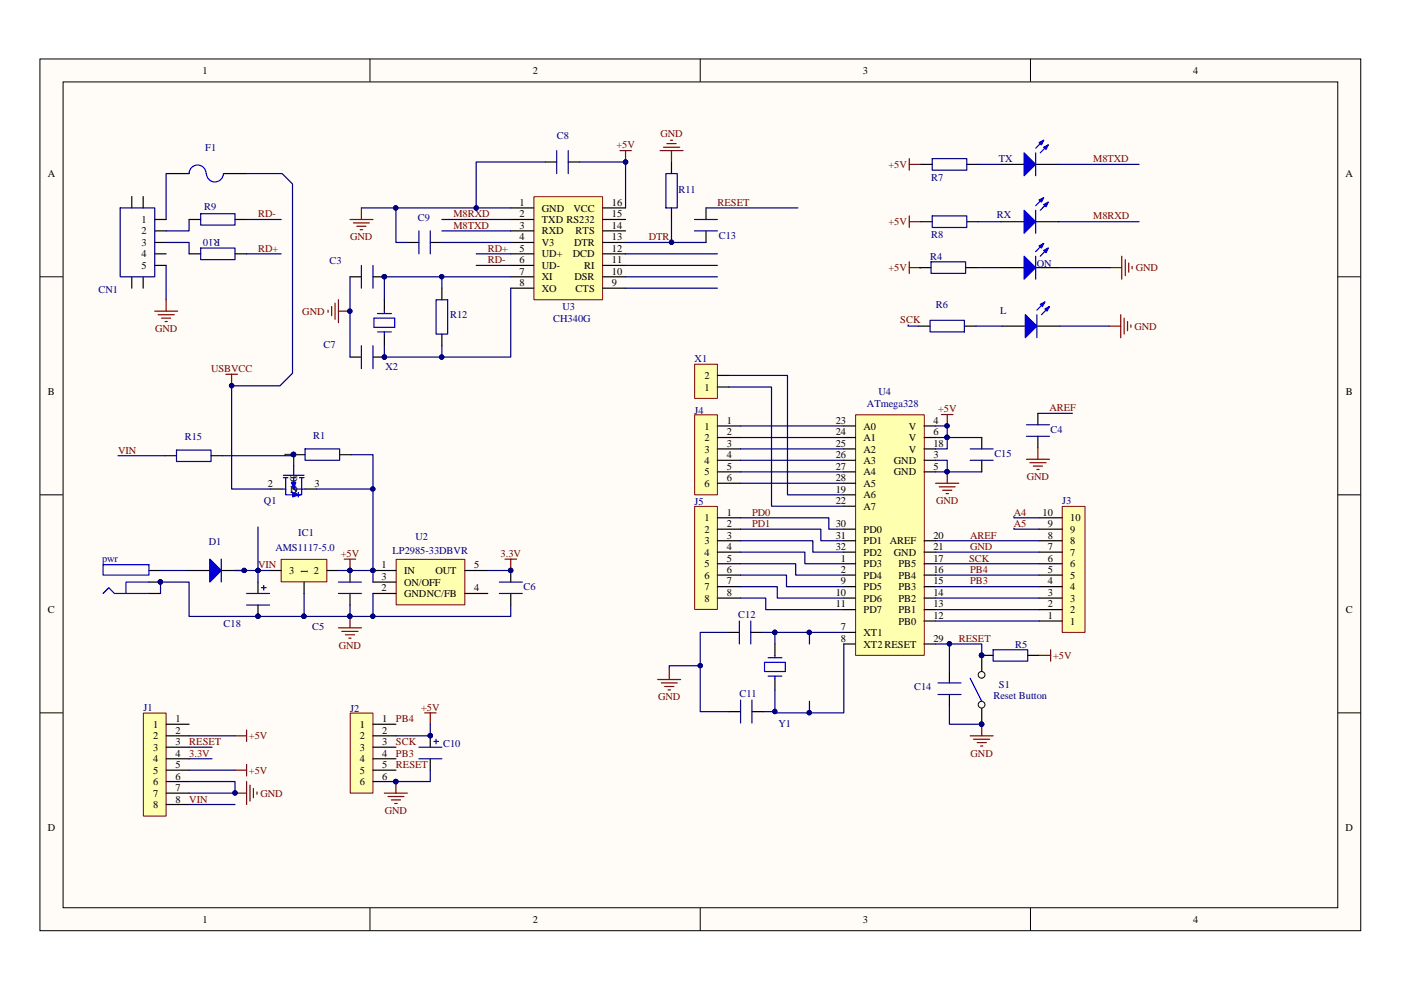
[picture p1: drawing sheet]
<svg xmlns="http://www.w3.org/2000/svg" width="297mm" height="210mm" viewBox="0 0 297 210" stroke-linecap="round" stroke-linejoin="round" font-family="sans-serif">
<path d="M8.5 12.5h280v184.8h-280z" fill="#fffcf8"/>
<path d="M8.5 12.5h280v184.8h-280z" fill="none" stroke="#000" stroke-width=".21"/>
<path d="M13.4 17.4h270.2v175.1h-270.2z" fill="#fffcf8"/>
<g fill="none" stroke="#000" stroke-width=".21">
<path d="M13.4 17.4h270.2v175.1h-270.2zM78.4 12.5v4.8M148.5 12.5v4.8M218.5 12.5v4.8M8.5 58.7h4.8M283.6 58.7h4.9M8.5 104.9h4.8M283.6 104.9h4.9M8.5 151.1h4.8M283.6 151.1h4.9M78.4 192.5v4.9M148.5 192.5v4.9"/>
<path d="M218.5 192.5v4.9"/>
</g>
<path d="M35.3 36.8h4.8M47.4 36.8h4.9M27.9 41.7v2.4M27.9 58.7v2.4M30.4 41.7v2.4M30.4 58.7v2.4M32.8 46.5h2.4M32.8 49h2.4M32.8 51.4h2.4M32.8 53.8h2.4M32.8 56.3h2.4" fill="none" stroke="#000" stroke-width=".25"/>
<path d="M25.5 44.1h7.3v14.6h-7.3z" fill="none" stroke="#0c0087" stroke-width=".25"/>
<path d="M40.1 36.8a1.8 1.8 0 0 1 1.8-1.8 1.8 1.8 0 0 1 1.8 1.8M43.8 36.8a1.8 1.8 0 0 0 1.8 1.8 1.8 1.8 0 0 0 1.8-1.8" fill="none" stroke="#00f" stroke-width=".25"/>
<path d="M32.8 66h4.9M33.5 66.7h3.5M34.2 67.5h2M35 68.2h.5M35.2 63.6v2.4" fill="none" stroke="#800000" stroke-width=".25"/>
<path d="M113.2 41.8h14.6v21.8h-14.6z" fill="#ffffb0"/>
<path d="M113.2 41.7h14.6v21.9h-14.6z" fill="none" stroke="#800000" stroke-width=".21"/>
<g fill="none" stroke="#000" stroke-width=".25">
<path d="M115.6 34.3h2.4M120.5 34.3h2.4M74.2 58.7h2.4M79.1 58.7h2.4M86.4 51.4h2.4M91.2 51.4h2.5M108.3 44.1h4.9M108.3 46.5h4.9M108.3 49h4.9M108.3 51.4h4.9M108.3 53.8h4.9M108.3 56.3h4.9"/>
<path d="M108.3 58.7h4.9M127.8 44.1h4.8M127.8 46.5h4.8M127.8 49h4.8M127.8 51.4h4.8M127.8 53.8h4.8M127.8 56.3h4.8M127.8 58.7h4.8M149.7 44.1v2.4M149.7 49v2.4M212.3 47h4.8M219.6 47h4.9"/>
<path d="M74.2 75.7h2.4M79.1 75.7h2.4M81.5 63.6v2.4M81.5 70.8v2.5M93.7 61.1v2.5M93.7 70.8v2.5M108.3 61.1h4.9M127.8 61.1h4.8"/>
</g>
<path d="M79.3 67.5h4.4v1.9h-4.4zM80.1 70.4h2.9M80.1 66.5h2.9M81.5 66v.5M81.5 70.4v.4" fill="none" stroke="#00f" stroke-width=".25"/>
<g fill="#000080" stroke="#000080" stroke-width=".21">
<circle cx="81.5" cy="75.7" r=".46"/>
<circle cx="81.5" cy="58.7" r=".46"/>
<circle cx="132.6" cy="34.3" r=".46"/>
</g>
<path d="M118 31.9v4.9M120.5 31.9v4.9M76.6 56.3v4.8M79.1 56.3v4.8M88.8 49v4.8M91.2 49v4.8M147.2 46.5h4.9M147.2 49h4.9M76.6 73.3v4.9M79.1 73.3v4.9M92.5 63.6h2.4v7.2h-2.4z" fill="none" stroke="#0c0087" stroke-width=".25"/>
<path d="M131.4 31.9h2.5M132.6 31.9v2.4M140 31.9h4.8M140.7 31.2h3.4M141.4 30.5h1.9M142.2 29.7h.4M142.4 31.9v2.4M74.2 46.5h4.9M74.9 47.3h3.4M75.6 48h2M76.4 48.7h.5M76.6 44.1v2.4" fill="none" stroke="#800000" stroke-width=".25"/>
<path d="M217.1 44.6l2.5 2.4-2.5 2.5z" fill="#00f"/>
<path d="M217.1 44.6l2.5 2.4-2.5 2.5zM221.3 41.9l-1.7 1.7M222.2 42.9l-1.6 1.7" fill="none" stroke="#00f" stroke-width=".25"/>
<path d="M221.3 43.4l.9-.5-.4 .9z" fill="#00f"/>
<path d="M221.3 43.4l.9-.5-.4 .9z" fill="none" stroke="#00f" stroke-width=".25"/>
<path d="M220.3 42.4l1-.5-.5 1z" fill="#00f"/>
<path d="M219.6 44.6v4.9M220.3 42.4l1-.5-.5 1z" fill="none" stroke="#00f" stroke-width=".25"/>
<path d="M192.8 33.6v2.5M192.8 34.9h2.4" fill="none" stroke="#800000" stroke-width=".25"/>
<path d="M212.3 34.9h4.8M219.6 34.9h4.9" fill="none" stroke="#000" stroke-width=".25"/>
<path d="M217.1 32.4l2.5 2.5-2.5 2.4z" fill="#00f"/>
<path d="M217.1 32.4l2.5 2.5-2.5 2.4zM221.3 29.7l-1.7 1.7M222.2 30.7l-1.6 1.7" fill="none" stroke="#00f" stroke-width=".25"/>
<path d="M221.3 31.2l.9-.5-.4 1z" fill="#00f"/>
<path d="M221.3 31.2l.9-.5-.4 1z" fill="none" stroke="#00f" stroke-width=".25"/>
<path d="M220.3 30.2l1-.5-.5 1z" fill="#00f"/>
<path d="M219.6 32.4v4.9M220.3 30.2l1-.5-.5 1zM62.3 98.8v2M60.1 100.8h4.4M60.1 101.3h.9M60.6 101.3v2.4M61.8 101.3h.9M62.3 101.3v2.4h2.4M63.5 101.3h1M64 101.3v2.4" fill="none" stroke="#00f" stroke-width=".25"/>
<path d="M192.8 45.8v2.4M192.8 47h2.4" fill="none" stroke="#800000" stroke-width=".25"/>
<path d="M62.3 96.4v2.4M57.4 103.7h2.4M64.7 103.7h2.4" fill="none" stroke="#000" stroke-width=".25"/>
<circle cx="62.2" cy="96.4" r=".46" fill="#000080" stroke="#000080" stroke-width=".21"/>
<path d="M61.8 102.2h.9l-.4 1.5z" fill="#00f"/>
<path d="M61.8 102.2h.9l-.4 1.5z" fill="none" stroke="#00f" stroke-width=".21"/>
<path d="M59.8 103.7h.8" fill="none" stroke="#00f" stroke-width=".25"/>
<path d="M62 104.4l1.5 .5-1.5 .5z" fill="#00f"/>
<path d="M62 104.4l1.5 .5-1.5 .5z" fill="none" stroke="#00f" stroke-width=".21"/>
<path d="M60.6 103.7v1.2h1.7M63.2 104.4v1M63.2 104.9h.5M64 103.7v1.2h-.5" fill="none" stroke="#00f" stroke-width=".25"/>
<circle cx="62.2" cy="96.4" r=".46" fill="#000080" stroke="#000080" stroke-width=".21"/>
<path d="M84 118.6h14.6v9.6h-14.6z" fill="#ffffb0"/>
<path d="M84 118.6h14.6v9.6h-14.6z" fill="none" stroke="#800000" stroke-width=".21"/>
<path d="M39.6 121h4.9M46.9 121h4.9M79.1 121h4.8M79.1 125.8h4.8M79.1 123.4h4.8M98.6 121h4.8M98.6 125.8h4.8M108.3 121v2.4M108.3 125.8v2.5" fill="none" stroke="#000" stroke-width=".25"/>
<g fill="#000080" stroke="#000080" stroke-width=".21">
<circle cx="79" cy="120.9" r=".46"/>
<circle cx="108.3" cy="120.9" r=".45"/>
<circle cx="51.8" cy="120.9" r=".46"/>
</g>
<path d="M105.9 125.8h4.8M105.9 123.4h4.8" fill="none" stroke="#0c0087" stroke-width=".25"/>
<path d="M44.5 118.5l2.4 2.5-2.4 2.4z" fill="#00f"/>
<path d="M44.5 118.5l2.4 2.5-2.4 2.4zM46.9 118.5v4.9" fill="none" stroke="#00f" stroke-width=".25"/>
<g fill="#000080" stroke="#000080" stroke-width=".21">
<circle cx="51.8" cy="120.9" r=".46"/>
<circle cx="74.2" cy="130.7" r=".46"/>
</g>
<path d="M71.8 133.1h4.8M72.5 133.9h3.4M73.2 134.6h2M74 135.3h.4M74.2 130.7v2.4" fill="none" stroke="#800000" stroke-width=".25"/>
<path d="M59.6 118.6h9.7v4.8h-9.7z" fill="#ffffb0"/>
<path d="M59.6 118.6h9.7v4.8h-9.7z" fill="none" stroke="#800000" stroke-width=".21"/>
<path d="M212.5 69.1h4.9M219.8 69.1h4.9M54.7 123.4v2.4M54.7 128.3v2.4M57.1 121h2.5M64.5 123.4v2.4M69.3 121h2.5M74.2 121v2.4M74.2 125.8v2.5" fill="none" stroke="#000" stroke-width=".25"/>
<g fill="#000080" stroke="#000080" stroke-width=".21">
<circle cx="54.7" cy="120.9" r=".46"/>
<circle cx="74.2" cy="120.9" r=".46"/>
<circle cx="54.7" cy="130.7" r=".46"/>
<circle cx="49.1" cy="81.8" r=".46"/>
<circle cx="108.3" cy="120.9" r=".45"/>
</g>
<path d="M47.9 79.3h2.4M49.1 79.3v2.5M73 118.5h2.4M74.2 118.5v2.5M107.1 118.5h2.4M108.3 118.5v2.5" fill="none" stroke="#800000" stroke-width=".25"/>
<path d="M52.3 125.8h4.8M52.3 128.3h4.8M71.8 125.8h4.8M71.8 123.4h4.8" fill="none" stroke="#0c0087" stroke-width=".25"/>
<path d="M55.5 124.6h.9M55.9 124.1v1" fill="none" stroke="#00f" stroke-width=".25"/>
<path d="M217.4 66.7l2.4 2.4-2.4 2.5z" fill="#00f"/>
<path d="M217.4 66.7l2.4 2.4-2.4 2.5zM221.5 64l-1.7 1.8M222.5 65l-1.7 1.7" fill="none" stroke="#00f" stroke-width=".25"/>
<path d="M221.5 65.5l1-.5-.5 1z" fill="#00f"/>
<path d="M221.5 65.5l1-.5-.5 1z" fill="none" stroke="#00f" stroke-width=".25"/>
<path d="M220.6 64.5l.9-.5-.5 1z" fill="#00f"/>
<path d="M219.8 66.7v4.9M220.6 64.5l.9-.5-.5 1z" fill="none" stroke="#00f" stroke-width=".25"/>
<path d="M235.2 69.1h2.4M237.6 66.7v4.9M238.3 67.5v3.3M239.1 68.2v1.9M239.8 68.9v.5" fill="none" stroke="#800000" stroke-width=".25"/>
<path d="M212.3 56.7h4.8M219.6 56.7h4.9" fill="none" stroke="#000" stroke-width=".25"/>
<path d="M217.1 54.3l2.5 2.4-2.5 2.5z" fill="#00f"/>
<path d="M217.1 54.3l2.5 2.4-2.5 2.5zM221.3 51.6l-1.7 1.8M222.2 52.6l-1.6 1.7" fill="none" stroke="#00f" stroke-width=".25"/>
<path d="M221.3 53.1l.9-.5-.4 1z" fill="#00f"/>
<path d="M221.3 53.1l.9-.5-.4 1z" fill="none" stroke="#00f" stroke-width=".25"/>
<path d="M220.3 52.1l1-.5-.5 1z" fill="#00f"/>
<path d="M219.6 54.3v4.9M220.3 52.1l1-.5-.5 1z" fill="none" stroke="#00f" stroke-width=".25"/>
<path d="M192.8 55.5v2.5M192.8 56.7h2.4M235.4 56.7h2.4M237.8 54.3v4.9M238.6 55v3.4M239.3 55.8v1.9M240 56.5v.5" fill="none" stroke="#800000" stroke-width=".25"/>
<path d="M195 56.7h2.4M204.7 56.7h2.5" fill="none" stroke="#000" stroke-width=".25"/>
<path d="M197.4 55.5h7.3v2.5h-7.3z" fill="none" stroke="#0c0087" stroke-width=".25"/>
<path d="M181.4 88h14.6v51h-14.6z" fill="#ffffb0"/>
<path d="M181.4 87.9h14.6v51.1h-14.6z" fill="none" stroke="#800000" stroke-width=".21"/>
<g fill="none" stroke="#000" stroke-width=".25">
<path d="M178.9 90.3h2.5M178.9 92.8h2.5M178.9 95.2h2.5M178.9 97.6h2.5M196 90.3h2.4M196 92.8h2.4M196 95.2h2.4M196 97.6h2.4M178.9 100h2.5M178.9 102.5h2.5M178.9 112.2h2.5M178.9 114.7h2.5"/>
<path d="M178.9 117.1h2.5M178.9 119.5h2.5M178.9 104.9h2.5M178.9 107.3h2.5M196 100h2.4M196 114.7h2.4M196 117.1h2.4M196 119.5h2.4M178.9 121.9h2.5M178.9 124.4h2.5M178.9 126.8h2.5M178.9 129.3h2.5"/>
<path d="M178.9 136.5h2.5M178.9 134.1h2.5M196 121.9h2.4M196 124.4h2.4M196 126.8h2.4M196 129.3h2.4M196 131.7h2.4M196 136.5h2.4"/>
</g>
<path d="M147.3 88h4.8v16.9h-4.8z" fill="#ffffb0"/>
<path d="M147.3 87.9h4.8v17h-4.8z" fill="none" stroke="#800000" stroke-width=".21"/>
<path d="M152.1 90.3h4.9M152.1 92.8h4.9M152.1 95.2h4.9M152.1 97.6h4.9M152.1 100h4.9M152.1 102.5h4.9" fill="none" stroke="#000" stroke-width=".25"/>
<path d="M147.3 107.4h4.8v21.8h-4.8z" fill="#ffffb0"/>
<path d="M147.3 107.4h4.8v21.8h-4.8z" fill="none" stroke="#800000" stroke-width=".21"/>
<path d="M152.1 109.8h4.9M152.1 112.2h4.9M152.1 114.7h4.9M152.1 117.1h4.9M152.1 119.5h4.9M152.1 121.9h4.9M152.1 124.4h4.9M152.1 126.8h4.9" fill="none" stroke="#000" stroke-width=".25"/>
<path d="M225.3 107.4h4.7v26.7h-4.7z" fill="#ffffb0"/>
<path d="M225.2 107.4h4.8v26.7h-4.8z" fill="none" stroke="#800000" stroke-width=".21"/>
<g fill="none" stroke="#000" stroke-width=".25">
<path d="M220.3 119.5h4.9M220.3 117.1h4.9M220.3 114.7h4.9M220.3 112.2h4.9M220.3 109.8h4.9M164.3 136.5v2.5M220.3 131.7h4.9M220.3 129.3h4.9M220.3 126.8h4.9M220.3 124.4h4.9M220.3 121.9h4.9M164.3 143.8v2.5"/>
<path d="M208.2 148.7v4.9"/>
</g>
<path d="M162.9 139.5h2.9M164.3 139v.5M162.1 140.4h4.4v2h-4.4zM162.9 143.4h2.9M164.3 143.4v.4" fill="none" stroke="#00f" stroke-width=".25"/>
<circle cx="208.1" cy="149.4" r=".72" fill="#fffcf8" stroke="#000" stroke-width=".21"/>
<circle cx="208.1" cy="153.6" r=".46" fill="#000080" stroke="#000080" stroke-width=".21"/>
<path d="M208.2 139v4.8" fill="none" stroke="#000" stroke-width=".25"/>
<circle cx="208.1" cy="143.1" r=".71" fill="#fffcf8" stroke="#000" stroke-width=".21"/>
<g fill="#000080" stroke="#000080" stroke-width=".21">
<circle cx="208.1" cy="139" r=".46"/>
<circle cx="208.1" cy="153.6" r=".46"/>
<circle cx="200.8" cy="100" r=".46"/>
<circle cx="200.8" cy="90.3" r=".46"/>
</g>
<path d="M205.7 143.8l2.5 4.9" fill="none" stroke="#00f" stroke-width=".25"/>
<g fill="none" stroke="#800000" stroke-width=".25">
<path d="M199.6 87.9h2.5M200.8 87.9v2.4M198.4 102.5h4.9M199.1 103.2h3.4M199.9 103.9h1.9M200.6 104.7h.5M200.8 100v2.5M220.3 139h2.5M222.8 137.8v2.4M49.8 156h2.5M52.3 154.8v2.4M205.7 156h4.9"/>
<path d="M206.4 156.7h3.4M207.2 157.5h1.9M207.9 158.2h.5M208.2 153.6v2.4M49.8 163.3h2.5M52.3 162.1v2.4"/>
</g>
<path d="M208.2 92.8v2.4M208.2 97.6v2.4" fill="none" stroke="#000" stroke-width=".25"/>
<path d="M205.7 97.6h4.9M205.7 95.2h4.9" fill="none" stroke="#0c0087" stroke-width=".25"/>
<path d="M30.4 151.2h4.8v21.8h-4.8z" fill="#ffffb0"/>
<path d="M30.4 151.2h4.8v21.8h-4.8z" fill="none" stroke="#800000" stroke-width=".21"/>
<path d="M220 87.6v2.5M220 92.5v2.4M35.2 153.6h4.9M35.2 156h4.9M35.2 158.4h4.9M35.2 160.9h4.9M35.2 163.3h4.9M35.2 165.7h4.9M35.2 168.2h4.9M35.2 170.6h4.9" fill="none" stroke="#000" stroke-width=".25"/>
<path d="M217.6 97.4h4.9M218.4 98.1h3.4M219.1 98.8h1.9M219.8 99.5h.5M220 94.9v2.5M49.8 168.2h2.5M52.3 165.7v4.9M53 166.5v3.4M53.7 167.2v1.9M54.5 167.9v.5" fill="none" stroke="#800000" stroke-width=".25"/>
<circle cx="49.8" cy="168.1" r=".46" fill="#000080" stroke="#000080" stroke-width=".21"/>
<path d="M217.6 92.5h4.9M217.6 90.1h4.9" fill="none" stroke="#0c0087" stroke-width=".25"/>
<path d="M74.3 151.2h4.8v17h-4.8z" fill="#ffffb0"/>
<path d="M74.3 151.2h4.8v17h-4.8z" fill="none" stroke="#800000" stroke-width=".21"/>
<g fill="none" stroke="#000" stroke-width=".25">
<path d="M142.4 34.3v2.5M195.2 34.9h2.5M205 34.9h2.4M40.1 53.8h2.4M40.1 46.5h2.4M49.8 53.8h2.5M49.8 46.5h2.5M142.4 44.1v2.4M195.2 47h2.5M205 47h2.4M194.7 69.1h2.5M204.5 69.1h2.4"/>
<path d="M79.1 153.6h4.8M79.1 156h4.8M79.1 158.4h4.8M91.2 156v2.4M79.1 160.9h4.8M79.1 163.3h4.8M79.1 165.7h4.8M91.2 160.9v2.4"/>
</g>
<g fill="#000080" stroke="#000080" stroke-width=".21">
<circle cx="83.9" cy="165.7" r=".46"/>
<circle cx="91.2" cy="156" r=".46"/>
<circle cx="74.2" cy="66" r=".46"/>
</g>
<path d="M69.6 65.8v.4M70.3 65v1.9M71 64.3v3.4M71.8 63.6v4.8M71.8 66h2.4M90 151.1h2.5M91.2 151.1v2.5M81.5 168.2h4.9M82.3 168.9h3.3M83 169.6h1.9M83.7 170.4h.5M83.9 165.7v2.5" fill="none" stroke="#800000" stroke-width=".25"/>
<path d="M141.2 36.8h2.4v7.3h-2.4zM197.7 33.6h7.3v2.5h-7.3zM42.5 52.6h7.3v2.4h-7.3zM42.5 45.3h7.3v2.4h-7.3zM197.7 45.8h7.3v2.4h-7.3zM197.2 67.9h7.3v2.5h-7.3zM88.8 158.4h4.9M88.8 160.9h4.9" fill="none" stroke="#0c0087" stroke-width=".25"/>
<path d="M92 157.2h1M92.5 156.7v1" fill="none" stroke="#00f" stroke-width=".25"/>
<path d="M147.3 77.3h4.8v7.2h-4.8z" fill="#ffffb0"/>
<path d="M147.3 77.2h4.8v7.3h-4.8z" fill="none" stroke="#800000" stroke-width=".21"/>
<g fill="none" stroke="#000" stroke-width=".25">
<path d="M152.1 79.6h2.5M35 96.6h2.4M44.7 96.6h2.5M62.3 96.4h2.4M72 96.4h2.4M152.1 82.1h2.5M31.6 121h2.4M31.6 125.8h2.4M31.6 123.4h2.4M154.3 134.1h2.5M159.2 134.1h2.4M208.2 139h2.4"/>
<path d="M217.9 139h2.4M154.6 150.9h2.4M159.4 150.9h2.5M201.3 142.4v2.4M201.3 147.2v2.5"/>
</g>
<path d="M37.4 95.4h7.3v2.4h-7.3zM64.7 95.2h7.3v2.4h-7.3zM156.8 131.7v4.8M159.2 131.7v4.8M210.6 137.8h7.3v2.4h-7.3zM157 148.4v4.9M159.4 148.4v4.9M198.9 144.8h4.9M198.9 147.2h4.9" fill="none" stroke="#0c0087" stroke-width=".25"/>
<path d="M139.4 144.1h4.9M140.2 144.8h3.4M140.9 145.6h2M141.6 146.3h.6M141.9 141.7v2.4" fill="none" stroke="#800000" stroke-width=".25"/>
<g fill="#000080" stroke="#000080" stroke-width=".21">
<circle cx="208.1" cy="139" r=".46"/>
<circle cx="62.2" cy="96.4" r=".46"/>
<circle cx="34" cy="123.4" r=".46"/>
<circle cx="74.2" cy="66" r=".46"/>
<circle cx="101" cy="44.1" r=".46"/>
<circle cx="142.4" cy="51.4" r=".46"/>
<circle cx="132.6" cy="34.3" r=".46"/>
<circle cx="108.3" cy="120.9" r=".45"/>
<circle cx="79" cy="130.7" r=".46"/>
<circle cx="74.2" cy="130.7" r=".46"/>
<circle cx="200.8" cy="90.3" r=".46"/>
<circle cx="200.8" cy="92.7" r=".46"/>
<circle cx="200.8" cy="100" r=".46"/>
<circle cx="49.8" cy="168.1" r=".46"/>
<circle cx="91.2" cy="156" r=".46"/>
<circle cx="83.9" cy="165.7" r=".46"/>
<circle cx="83.9" cy="44.1" r=".46"/>
<circle cx="51.8" cy="120.9" r=".46"/>
<circle cx="54.7" cy="120.9" r=".46"/>
<circle cx="93.7" cy="58.7" r=".46"/>
<circle cx="93.6" cy="75.7" r=".46"/>
<circle cx="171.6" cy="151.1" r=".46"/>
<circle cx="171.6" cy="134.1" r=".46"/>
<circle cx="81.5" cy="75.7" r=".46"/>
<circle cx="164.3" cy="150.8" r=".46"/>
<circle cx="164.3" cy="134.1" r=".46"/>
<circle cx="148.5" cy="141.1" r=".46"/>
<circle cx="81.5" cy="58.7" r=".46"/>
<circle cx="79" cy="120.9" r=".46"/>
<circle cx="74.2" cy="120.9" r=".46"/>
<circle cx="79" cy="103.7" r=".46"/>
<circle cx="64.4" cy="130.7" r=".46"/>
<circle cx="201.3" cy="136.5" r=".46"/>
<circle cx="208.1" cy="153.6" r=".46"/>
<circle cx="49.1" cy="81.8" r=".46"/>
<circle cx="54.7" cy="130.7" r=".46"/>
</g>
<path d="M21.8 119.7h9.8v2.2h-9.8zM21.8 125.8l1.3-1.2 1.2 1.2h7.3M31.6 123.4h-4.9v2.4" fill="none" stroke="#00f" stroke-width=".25"/>
<g fill="none" stroke="#000080" stroke-width=".25">
<path d="M35.2 36.8v9.7M52.3 36.8h7.5l2.2 2.2v40.1l-2.6 2.7h-10.3v21.9h8.3M115.6 34.3h-14.6v9.8M122.9 34.3h9.7v9.8M207.4 34.9h4.9M224.5 34.9h17M35.2 51.4h4.9v2.4M35.2 56.3v7.3M40.1 46.5v2.5h-4.9M52.3 53.8h7.3M52.3 46.5h7.3M74.2 58.7v17"/>
<path d="M76.6 44.1h7.3M93.7 46.5h14.6M93.7 49h14.6M93.7 51.4h14.6M93.7 58.7v2.4M101 53.8h7.3M101 56.3h7.3M108.3 44.1h-24.4v7.3h2.5M108.3 58.7h-26.8v4.9M132.6 53.8h19.5M132.6 56.3h19.5M132.6 51.4h9.8"/>
<path d="M132.6 58.7h19.5M142.4 46.5v4.9h7.3M149.7 44.1h19.5M195 56.7h.2M207.2 56.7h5.1M207.4 47h4.9M224.5 47h17M224.5 56.7h10.9M93.7 73.3v2.4M108.3 61.1v14.6h-26.8v-2.4M132.6 61.1h19.5M154.6 79.6h12.4v25.3h11.9"/>
<path d="M192.5 68.9v.2h2.2M206.9 69.1h5.6M224.7 69.1h10.5M25 96.6h10M62.3 96.4l-.3 .2h-14.8M74.4 96.4h4.7v7.3M154.6 82.1h9v25.2h15.3M157 90.3h21.9M157 92.8h21.9M157 95.2h21.9M157 97.6h21.9M198.4 90.3h2.4v4.9h-2.4"/>
<path d="M198.4 97.6h2.4v2.4M198.4 92.8h9.8M220 87.6h7.4M54.7 111.7v11.7M67.1 103.7h12v19.7M157 109.8h18.7v2.4h3.2M157 112.2h17v2.5h4.9M157 114.7h15.3v2.4h6.6M157 117.1h13.6v2.4h8.3M157 119.5h11.7v2.4h10.2M157 100h21.9M157 102.5h21.9"/>
<path d="M198.4 100h9.8M198.4 114.7h21.9M198.4 117.1h21.9M198.4 119.5h21.9M215 109.5v.3h5.3M215 112v.2h5.3M34 125.8v-2.4h6.1v7.3h24.4M34 121h5.6M49.8 121h7.3M64.5 125.8v4.9M64.5 130.7h9.7M71.8 121h7.3"/>
<path d="M79.1 125.8v4.9h-4.9v-2.4M103.4 121h4.9M108.3 128.3v2.4h-29.2M154.3 134.1h-5.8v16.8h6.1M157 126.8h5.3v2.5h16.6M157 124.4h7.8v2.4h14.1M157 121.9h9.8v2.5h12.1M161.6 134.1h17.3M164.3 134.1v2.4M171.6 134.1v2.4M178.9 136.5v14.6h-14.6v-.2h-2.4M198.4 136.5h2.9v5.9"/>
<path d="M198.4 129.3h21.9M198.4 126.8h21.9M198.4 121.9h21.9M198.4 124.4h21.9M198.4 131.7h21.9M201.3 136.5h6.9v2.5M40.1 156h9.7M40.1 158.4h4.9M91.2 153.6v2.4h-7.3M148.5 141.2h-6.6v.5M164.3 146.3v4.6M171.6 148.7v2.4"/>
<path d="M201.3 149.7v3.9h6.9M40.1 165.7h9.7v2.5h-9.7M40.1 160.9h4.9M40.1 163.3h9.7M40.1 170.6h9.7M91.2 163.3v2.4h-7.3"/>
</g>
<g font-size="2.2">
<text x="42.9" y="15.7">1</text>
<text x="112.9" y="15.7">2</text>
<text x="183" y="15.7">3</text>
<text x="252.9" y="15.7">4</text>
<text x="10.1" y="37.6">A</text>
<text x="285.3" y="37.6">A</text>
<text x="30" y="47.3">1</text>
<text x="110.2" y="43.6">1</text>
<text x="110.2" y="46.1">2</text>
<text x="114.9" y="44.8">GND</text>
<text x="114.9" y="47.3">TXD RS232</text>
<text x="121.6" y="44.8">VCC</text>
<text x="129.8" y="46.1">15</text>
<text x="129.8" y="43.6">16</text>
<text x="30" y="49.7">2</text>
<text x="30" y="52.2">3</text>
<text x="110.2" y="48.5">3</text>
<text x="110.2" y="50.9">4</text>
<text x="110.2" y="53.4">5</text>
<text x="114.9" y="49.7">RXD</text>
<text x="114.9" y="52.2">V3</text>
<text x="121.7" y="52.2">DTR</text>
<text x="122" y="49.7">RTS</text>
<text x="129.8" y="53.4">12</text>
<text x="129.8" y="50.9">13</text>
<text x="129.8" y="48.5">14</text>
<text x="30" y="54.6">4</text>
<text x="30" y="57">5</text>
<text x="110.2" y="55.8">6</text>
<text x="110.2" y="58.2">7</text>
<text x="114.9" y="54.6">UD+</text>
<text x="114.9" y="57">UD-</text>
<text x="114.9" y="59.5">XI</text>
<text x="121.5" y="54.6">DCD</text>
<text x="121.8" y="59.5">DSR</text>
<text x="123.9" y="57">RI</text>
<text x="129.8" y="58.2">10</text>
<text x="129.8" y="55.8">11</text>
<text x="110.2" y="60.7">8</text>
<text x="114.9" y="61.9">XO</text>
<text x="122" y="61.9">CTS</text>
<text x="129.8" y="60.7">9</text>
<text x="10.2" y="83.8">B</text>
<text x="149.4" y="82.8">1</text>
<text x="149.4" y="80.4">2</text>
<text x="285.3" y="83.8">B</text>
<text x="154.1" y="89.8">1</text>
<text x="177.2" y="89.8">23</text>
<text x="197.9" y="89.8">4</text>
<text x="149.4" y="91.1">1</text>
<text x="149.4" y="93.5">2</text>
<text x="149.4" y="95.9">3</text>
<text x="154.1" y="92.3">2</text>
<text x="154.1" y="94.7">3</text>
<text x="177.2" y="92.3">24</text>
<text x="177.2" y="94.7">25</text>
<text x="183.1" y="91.1">A0</text>
<text x="183.1" y="93.5">A1</text>
<text x="183.1" y="95.9">A2</text>
<text x="192.7" y="91.1">V</text>
<text x="192.7" y="93.5">V</text>
<text x="192.7" y="95.9">V</text>
<text x="197.9" y="92.3">6</text>
<text x="197.9" y="94.7">18</text>
<text x="61.8" y="96.9" transform="rotate(-90 61.8 96.9)">1</text>
<text x="149.4" y="98.4">4</text>
<text x="149.4" y="100.8">5</text>
<text x="154.1" y="97.2">4</text>
<text x="154.1" y="99.6">5</text>
<text x="177.2" y="97.2">26</text>
<text x="177.2" y="99.6">27</text>
<text x="183.1" y="98.4">A3</text>
<text x="183.1" y="100.8">A4</text>
<text x="189.5" y="98.4">GND</text>
<text x="189.5" y="100.8">GND</text>
<text x="197.9" y="97.2">3</text>
<text x="197.9" y="99.6">5</text>
<text x="56.8" y="103.2">2</text>
<text x="61.6" y="104.5">D</text>
<text x="61.8" y="104.5">S</text>
<text x="63" y="102.1" transform="rotate(-90 63 102.1)">G</text>
<text x="66.7" y="103.2">3</text>
<text x="149.4" y="103.2">6</text>
<text x="154.1" y="102">6</text>
<text x="177.2" y="102">28</text>
<text x="177.2" y="104.5">19</text>
<text x="177.2" y="106.9">22</text>
<text x="183.1" y="103.2">A5</text>
<text x="183.1" y="105.7">A6</text>
<text x="149.4" y="110.5">1</text>
<text x="149.4" y="113">2</text>
<text x="154.1" y="109.3">1</text>
<text x="154.1" y="111.7">2</text>
<text x="177.2" y="111.7">30</text>
<text x="183.1" y="113">PD0</text>
<text x="183.1" y="108.1">A7</text>
<text x="221.1" y="109.3">10</text>
<text x="222.2" y="111.7">9</text>
<text x="226.9" y="113">9</text>
<text x="226.9" y="110.5">10</text>
<text x="149.4" y="115.4">3</text>
<text x="149.4" y="117.8">4</text>
<text x="154.1" y="114.2">3</text>
<text x="154.1" y="116.6">4</text>
<text x="154.1" y="119.1">5</text>
<text x="177.2" y="114.2">31</text>
<text x="177.2" y="116.6">32</text>
<text x="178.3" y="119.1">1</text>
<text x="183.1" y="115.4">PD1</text>
<text x="183.1" y="117.8">PD2</text>
<text x="188.6" y="115.4">AREF</text>
<text x="189.5" y="117.8">GND</text>
<text x="197.9" y="119.1">17</text>
<text x="197.9" y="114.2">20</text>
<text x="197.9" y="116.6">21</text>
<text x="222.2" y="119.1">6</text>
<text x="222.2" y="116.6">7</text>
<text x="222.2" y="114.2">8</text>
<text x="226.9" y="117.8">7</text>
<text x="226.9" y="115.4">8</text>
<text x="61.3" y="121.7">3</text>
<text x="65.2" y="121.7" transform="rotate(-90 65.2 121.7)">1</text>
<text x="66.5" y="121.7">2</text>
<text x="80.9" y="120.5">1</text>
<text x="80.9" y="125.4">2</text>
<text x="80.9" y="123">3</text>
<text x="85.7" y="121.7">IN</text>
<text x="85.7" y="124.2">ON/OFF</text>
<text x="92.3" y="121.7">OUT</text>
<text x="100.5" y="125.4">4</text>
<text x="100.5" y="120.5">5</text>
<text x="149.4" y="120.3">5</text>
<text x="149.4" y="122.7">6</text>
<text x="149.4" y="125.2">7</text>
<text x="154.1" y="121.5">6</text>
<text x="154.1" y="123.9">7</text>
<text x="178.3" y="121.5">2</text>
<text x="178.3" y="123.9">9</text>
<text x="183.1" y="120.3">PD3</text>
<text x="183.1" y="122.7">PD4</text>
<text x="183.1" y="125.2">PD5</text>
<text x="190.5" y="125.2">PB3</text>
<text x="190.5" y="122.7">PB4</text>
<text x="190.5" y="120.3">PB5</text>
<text x="197.9" y="123.9">15</text>
<text x="197.9" y="121.5">16</text>
<text x="222.2" y="123.9">4</text>
<text x="222.2" y="121.5">5</text>
<text x="226.9" y="125.2">4</text>
<text x="226.9" y="122.7">5</text>
<text x="226.9" y="120.3">6</text>
<text x="10.2" y="130">C</text>
<text x="85.7" y="126.6">GNDNC/FB</text>
<text x="149.4" y="127.6">8</text>
<text x="154.1" y="126.3">8</text>
<text x="177.2" y="126.3">10</text>
<text x="177.2" y="128.8">11</text>
<text x="183.1" y="127.6">PD6</text>
<text x="183.1" y="130">PD7</text>
<text x="190.5" y="130">PB1</text>
<text x="190.5" y="127.6">PB2</text>
<text x="197.9" y="131.2">12</text>
<text x="197.9" y="128.8">13</text>
<text x="197.9" y="126.3">14</text>
<text x="222.2" y="131.2">1</text>
<text x="222.2" y="128.8">2</text>
<text x="222.2" y="126.3">3</text>
<text x="226.9" y="130">2</text>
<text x="226.9" y="127.6">3</text>
<text x="285.3" y="130">C</text>
<text x="178.3" y="133.7">7</text>
<text x="178.3" y="136.1">8</text>
<text x="183.1" y="134.8">XT1</text>
<text x="183.1" y="137.3">XT2 RESET</text>
<text x="190.5" y="132.4">PB0</text>
<text x="197.9" y="136.1">29</text>
<text x="226.9" y="132.4">1</text>
<text x="32.5" y="154.3">1</text>
<text x="37.2" y="153.1">1</text>
<text x="37.2" y="155.5">2</text>
<text x="76.3" y="154.3">1</text>
<text x="81" y="153.1">1</text>
<text x="81" y="155.5">2</text>
<text x="32.5" y="156.8">2</text>
<text x="32.5" y="159.2">3</text>
<text x="32.5" y="161.6">4</text>
<text x="37.2" y="158">3</text>
<text x="37.2" y="160.4">4</text>
<text x="76.3" y="156.8">2</text>
<text x="76.3" y="159.2">3</text>
<text x="76.3" y="161.6">4</text>
<text x="81" y="158">3</text>
<text x="81" y="160.4">4</text>
<text x="32.5" y="164.1">5</text>
<text x="32.5" y="166.5">6</text>
<text x="37.2" y="162.8">5</text>
<text x="37.2" y="165.3">6</text>
<text x="37.2" y="167.7">7</text>
<text x="76.3" y="164.1">5</text>
<text x="76.3" y="166.5">6</text>
<text x="81" y="162.8">5</text>
<text x="81" y="165.3">6</text>
<text x="32.5" y="168.9">7</text>
<text x="32.5" y="171.3">8</text>
<text x="37.2" y="170.2">8</text>
<text x="10.1" y="176.2">D</text>
<text x="285.3" y="176.2">D</text>
<text x="42.9" y="195.7">1</text>
<text x="112.9" y="195.7">2</text>
<text x="183" y="195.7">3</text>
<text x="252.9" y="195.7">4</text>
</g>
<g font-size="2.2" fill="#000080">
<text x="118.1" y="29.5">C8</text>
<text x="43.5" y="32">F1</text>
<text x="211.8" y="34.4">TX</text>
<text x="143.8" y="41">R11</text>
<text x="197.4" y="38.3">R7</text>
<text x="43.3" y="44.6">R9</text>
<text x="88.6" y="46.8">C9</text>
<text x="211.3" y="46.3">RX</text>
<text x="46.7" y="50.7" transform="rotate(-180 46.7 50.7)">R10</text>
<text x="152.4" y="50.7">C13</text>
<text x="197.4" y="50.4">R8</text>
<text x="69.8" y="56.1">C3</text>
<text x="197.2" y="55.1">R4</text>
<text x="219.8" y="56.5">ON</text>
<text x="20.9" y="62.1">CN1</text>
<text x="119.3" y="65.8">U3</text>
<text x="198.4" y="65.3">R6</text>
<text x="95.4" y="67.5">R12</text>
<text x="117.3" y="68.2">CH340G</text>
<text x="212" y="66.5">L</text>
<text x="68.6" y="73.8">C7</text>
<text x="147.3" y="76.7">X1</text>
<text x="81.7" y="78.4">X2</text>
<text x="186.2" y="83.8">U4</text>
<text x="147.3" y="87.7">J4</text>
<text x="183.8" y="86.2">ATmega328</text>
<text x="39.2" y="93.3">R15</text>
<text x="66.4" y="93">R1</text>
<text x="222.8" y="91.8">C4</text>
<text x="210.8" y="96.9">C15</text>
<text x="56" y="106.9">Q1</text>
<text x="147.3" y="107.1">J5</text>
<text x="225.2" y="106.9">J3</text>
<text x="63.2" y="113.7">IC1</text>
<text x="21.6" y="119.1">pwr</text>
<text x="44.3" y="115.6">D1</text>
<text x="58.4" y="116.9">AMS1117-5.0</text>
<text x="83.2" y="117.4">LP2985-33DBVR</text>
<text x="88.1" y="114.4">U2</text>
<text x="111" y="125.2">C6</text>
<text x="156.5" y="131">C12</text>
<text x="47.4" y="132.9">C18</text>
<text x="66.2" y="133.7">C5</text>
<text x="215.2" y="137.3">R5</text>
<text x="156.8" y="147.8">C11</text>
<text x="193.8" y="146.3">C14</text>
<text x="210.6" y="148.2">Reset Button</text>
<text x="211.8" y="145.8">S1</text>
<text x="30.4" y="150.7">J1</text>
<text x="74.2" y="150.9">J2</text>
<text x="165.1" y="154.1">Y1</text>
<text x="93.9" y="158.5">C10</text>
</g>
<g font-size="2.2" fill="#800000">
<text x="140" y="29.1">GND</text>
<text x="130.7" y="31.5">+5V</text>
<text x="188.4" y="35.6">+5V</text>
<text x="231.8" y="34.4">M8TXD</text>
<text x="54.7" y="46.1">RD-</text>
<text x="96.1" y="46.1">M8RXD</text>
<text x="152.1" y="43.6">RESET</text>
<text x="188.4" y="47.8">+5V</text>
<text x="231.8" y="46.5">M8RXD</text>
<text x="54.7" y="53.4">RD+</text>
<text x="74.3" y="50.9">GND</text>
<text x="96.1" y="48.5">M8TXD</text>
<text x="103.4" y="53.4">RD+</text>
<text x="137.5" y="50.9">DTR</text>
<text x="103.4" y="55.8">RD-</text>
<text x="188.4" y="57.5">+5V</text>
<text x="240.8" y="57.5">GND</text>
<text x="32.9" y="70.4">GND</text>
<text x="64.1" y="66.7">GND</text>
<text x="190.9" y="68.5">SCK</text>
<text x="240.5" y="69.9">GND</text>
<text x="44.7" y="78.9">USBVCC</text>
<text x="198.9" y="87.4">+5V</text>
<text x="222.5" y="87.2">AREF</text>
<text x="25" y="96.2">VIN</text>
<text x="217.7" y="101.8">GND</text>
<text x="198.5" y="106.9">GND</text>
<text x="159.5" y="109.3">PD0</text>
<text x="159.5" y="111.7">PD1</text>
<text x="215" y="109.3">A4</text>
<text x="215" y="111.7">A5</text>
<text x="72.3" y="118.1">+5V</text>
<text x="106.1" y="118.1">3.3V</text>
<text x="205.5" y="119.1">SCK</text>
<text x="205.7" y="116.6">GND</text>
<text x="205.7" y="114.2">AREF</text>
<text x="54.7" y="120.5">VIN</text>
<text x="205.7" y="123.9">PB3</text>
<text x="205.7" y="121.5">PB4</text>
<text x="71.8" y="137.6">GND</text>
<text x="203.3" y="136.1">RESET</text>
<text x="223.3" y="139.7">+5V</text>
<text x="139.5" y="148.5">GND</text>
<text x="83.9" y="153.1">PB4</text>
<text x="89.3" y="150.7">+5V</text>
<text x="40.1" y="158">RESET</text>
<text x="40.1" y="160.4">3.3V</text>
<text x="52.8" y="156.8">+5V</text>
<text x="83.9" y="158">SCK</text>
<text x="83.9" y="160.4">PB3</text>
<text x="205.8" y="160.4">GND</text>
<text x="52.8" y="164.1">+5V</text>
<text x="83.9" y="162.8">RESET</text>
<text x="40.1" y="170.2">VIN</text>
<text x="55.2" y="168.9">GND</text>
<text x="81.6" y="172.6">GND</text>
</g>
</svg>
